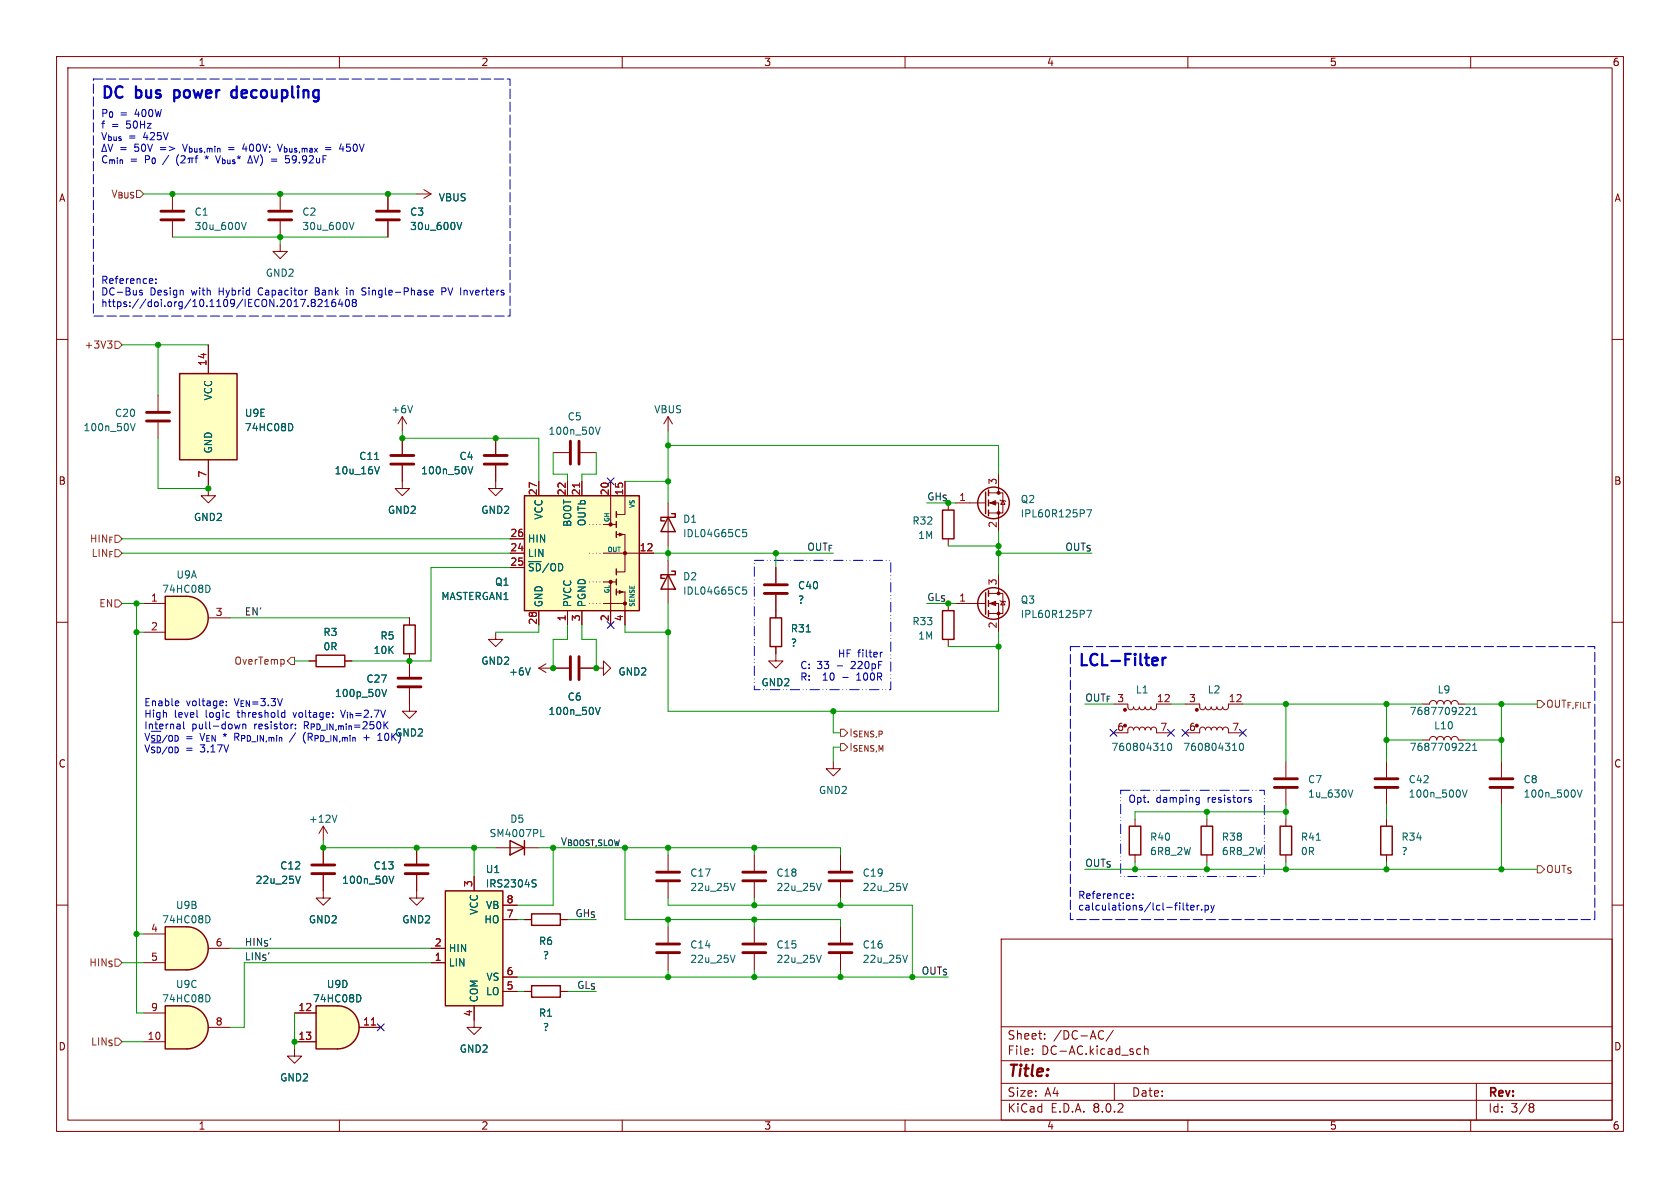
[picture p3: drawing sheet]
<svg xmlns="http://www.w3.org/2000/svg" width="297mm" height="210mm" viewBox="0 0 297 210" stroke-linecap="round" stroke-linejoin="round" font-family="sans-serif">
<g fill="none" stroke="#840000" stroke-width=".18">
<path d="M10 10h277v190h-277zM12 12h273v186h-273zM60 10v2M110 10v2M160 10v2M210 10v2M260 10v2M10 60h2M285 60h2M97.8 80h2.8M102.6 80h2.8M10 110h2"/>
<path d="M285 110h2M10 160h2M285 160h2M92.7 175.3h1.3M92.7 162.6h1.3M99.1 175.3h1.2M99.1 162.6h1.2M118.1 163.8v2.8M118.1 168.7v2.8M177 166h108v32h-108zM60 198v2M83.8 180.3v1.3h1.3l-1.3 1.3-1.3-1.3h1.3"/>
<path d="M110 198v2M160 198v2M177 194.5h108M177 191.5h108M177 187.5h108M177 181.5h108M182.5 186.3v.1M182.5 185.5v.1M184.7 183.6v.1M184.7 182.8v.1M194.7 182.2l.4 .1M195.1 183.6l-.4 .1"/>
<path d="M196.8 182.1l-1.3 2M197 191.5v3M201.1 186.3h.6M201.1 185.5h.6M202.3 185.5l.2-.1 .4 .1 .1 .9M202.3 184.9v1.5M210 198v2M260 198v2M261 191.5v6.5M270.6 195.1h.3l.3 .3-.3 .3M270.6 195.7h.3M270.9 195.7l.2 .2 .1 .4-.3 .3h-.3"/>
</g>
<path d="M100.8 78v4M102.4 78v4M116.1 168.4h4M116.1 166.9h4" fill="none" stroke="#840000" stroke-width=".51"/>
<path d="M105.3 75.5l.4 1.3 .4-1.3M130 168.9l-.5 1.2" fill="none" stroke="#006464" stroke-width=".18"/>
<path d="M94 174.2h5.1v2.1h-5.1zM94 161.5h5.1v2.1h-5.1z" fill="none" stroke="#840000" stroke-width=".25"/>
<path d="M78.7 157.5h10.2v20.3h-10.2z" fill="#ffffc2"/>
<path d="M55.9 115.8h5.1v2.1h-5.1zM71.4 110.5h2v5.1h-2zM78.7 157.5h10.2v20.3h-10.2z" fill="none" stroke="#840000" stroke-width=".25"/>
<g fill="none" stroke="#840000" stroke-width=".18">
<path d="M54.6 116.8h1.3M61 116.8h1.2M72.4 109.2v1.3M72.4 115.6v1.2M72.4 124.5v1.2h1.3l-1.3 1.3-1.3-1.3h1.3M83.8 154.9v2.6M76.2 170.2h2.5M76.2 167.6h2.5M83.8 177.8v2.5M88.9 175.3h2.5M88.9 172.7h2.5M88.9 162.6h2.5"/>
<path d="M88.9 160h2.5"/>
</g>
<path d="M94.3 156.1l.4 .1 .1 .3-.3 .3h-.3M94.3 155.5l.5 .1" fill="none" stroke="#006464" stroke-width=".18"/>
<path d="M33 105.4a3.8 3.8 0 0 1 3.8 3.8 3.8 3.8 0 0 1-3.8 3.8z" fill="#ffffc2" stroke="#ffffc2" stroke-width=".18"/>
<path d="M29.2 105.4h3.8v7.6h-3.8z" fill="#ffffc2"/>
<path d="M118.1 91.4l1.3 2.6h-2.6zM118.7 90.8h.7v.6h-2.6v.7h.7M29.2 105.4h3.8a3.8 3.8 0 0 1 3.8 3.8 3.8 3.8 0 0 1-3.8 3.8h-3.8zM118.1 101.6l1.3 2.5h-2.6zM118.7 101h.7v.6h-2.6v.6h.7M90.2 148.6l2.5 1.3-2.5 1.2zM92.7 148.6v2.5" fill="none" stroke="#840000" stroke-width=".25"/>
<g fill="none" stroke="#840000" stroke-width=".18">
<path d="M118.1 73.7v2.5M118.1 73.7l-.8 1.2M118.1 73.7l.8 1.2M87.6 85.1v1.3h1.3l-1.3 1.2-1.2-1.2h1.2M118.1 88.9v7.6M118.1 99.1v7.6M25.4 106.7h3.8M25.4 111.8h3.8M36.8 109.2h3.8M87.6 111.8v1.2h1.3l-1.3 1.3-1.2-1.3h1.2M95.2 118.1l1.3 .8M95.2 118.1h5.4"/>
<path d="M96.5 117.3l-1.3 .8M102.6 118.1h4.1v-1.3l1.2 1.3-1.2 1.3v-1.3M57.1 146.1l-.7 1.2M57.1 146.1v2.5M57.1 146.1l.8 1.2M87.6 149.9h7.6M118.1 151.1v2.8M118.1 156v2.8"/>
</g>
<path d="M131.3 93.6h.6M131.5 94.1h.3l.2 .2-.1 .5-.4 .1M36.7 103.4a.68 .68 0 0 1 .4 .7 .68 .68 0 0 1-.4 .6M93.7 118.1l-.4 1.2M131.3 103.8h.6M131.5 104.3h.3l.2 .2-.1 .5h-.4M105.3 125l.4 1.3 .4-1.3M59.6 144.1l-.5 1.3M95.6 147.9h.6M130 156.2l-.5 1.2" fill="none" stroke="#006464" stroke-width=".18"/>
<path d="M100.8 116.1v4M102.4 116.1v4M116.1 155.7h4M116.1 154.2h4" fill="none" stroke="#840000" stroke-width=".51"/>
<path d="M92.7 87.6h20.3v20.4h-20.3z" fill="#ffffc2"/>
<path d="M92.7 87.6h20.3v20.4h-20.3zM109 90.4v1M109 92.2v1M109 94v1M109 100.6v1M109 102.4v1M109 104.1v1.1" fill="none" stroke="#840000" stroke-width=".25"/>
<g fill="none" stroke="#840000" stroke-width=".18">
<path d="M90.2 97.8h2.5M90.2 95.3h2.5M95.2 85.1v2.5M100.3 85.1v2.5M102.9 85.1v2.5M106.7 92.7h2.3M106.7 97.8h8.9M107.9 85.1v7.6M109 94.5h1.5v6.6h-1.5M110.5 85.1v5.8h-1.5M90.2 100.3h2.5M95.2 108v2.5"/>
<path d="M100.3 108v2.5M102.9 108v2.5M106.7 102.9h2.3M106.7 106.7h3.8M107.9 102.9v7.6M109.1 104.6h1.4v5.9"/>
</g>
<g fill="#840000" stroke="#840000" stroke-width=".18">
<path d="M109.5 104.4l.6 .2-.6 .3z"/>
<path d="M109.5 94.2l.6 .3-.6 .2z"/>
<circle cx="107.9" cy="102.9" r=".28"/>
<circle cx="107.9" cy="92.7" r=".28"/>
<circle cx="110.5" cy="106.7" r=".28"/>
<circle cx="110.5" cy="97.8" r=".28"/>
</g>
<path d="M106.7 97.8h-2.6M106.7 92.7h-2.6M106.7 106.7h-2.6M106.7 102.9h-2.6" fill="none" stroke="#840000" stroke-width=".18" stroke-dasharray="0 .6"/>
<path d="M102.5 85.4v.7" fill="none" stroke="#a90000" stroke-width=".18"/>
<path d="M33 177.8a3.8 3.8 0 0 1 3.8 3.8 3.8 3.8 0 0 1-3.8 3.8z" fill="#ffffc2" stroke="#ffffc2" stroke-width=".18"/>
<path d="M29.2 177.8h3.8v7.6h-3.8z" fill="#ffffc2"/>
<path d="M29.2 177.8h3.8a3.8 3.8 0 0 1 3.8 3.8 3.8 3.8 0 0 1-3.8 3.8h-3.8z" fill="none" stroke="#840000" stroke-width=".25"/>
<path d="M25.4 179.1h3.8M25.4 184.2h3.8M36.8 181.6h3.8" fill="none" stroke="#840000" stroke-width=".18"/>
<path d="M36.7 175.8a.68 .68 0 0 1 .4 .7 .68 .68 0 0 1-.4 .6" fill="none" stroke="#006464" stroke-width=".18"/>
<path d="M33 163.8a3.8 3.8 0 0 1 3.8 3.8 3.8 3.8 0 0 1-3.8 3.9z" fill="#ffffc2" stroke="#ffffc2" stroke-width=".18"/>
<path d="M29.2 163.8h3.8v7.7h-3.8z" fill="#ffffc2"/>
<path d="M29.2 163.8h3.8a3.8 3.8 0 0 1 3.8 3.8 3.8 3.8 0 0 1-3.8 3.9h-3.8z" fill="none" stroke="#840000" stroke-width=".25"/>
<path d="M25.4 165.1h3.8M25.4 170.2h3.8M36.8 167.6h3.8" fill="none" stroke="#840000" stroke-width=".18"/>
<path d="M36.7 161.9a.68 .68 0 0 1 .4 .6 .68 .68 0 0 1-.4 .6" fill="none" stroke="#006464" stroke-width=".18"/>
<path d="M59.7 177.8a3.8 3.8 0 0 1 3.8 3.8 3.8 3.8 0 0 1-3.8 3.8z" fill="#ffffc2" stroke="#ffffc2" stroke-width=".18"/>
<path d="M55.9 177.8h3.8v7.6h-3.8z" fill="#ffffc2"/>
<g fill="none" stroke="#840000" stroke-width=".25">
<path d="M166.6 90.2h2.1v5.1h-2.1zM174.2 87v3.8M174.8 86.6v1M174.8 88.4v1M174.8 90.2v1M136.1 109.2h2.1v5.1h-2.1zM166.6 108h2.1v5h-2.1zM174.2 104.8v3.8M174.8 104.4v1M174.8 106.2v1M174.8 108v1M199.6 146.1h2.1v5h-2.1z"/>
<path d="M212.3 146.1h2.1v5h-2.1zM226.3 146.1h2v5h-2zM244.1 146.1h2v5h-2zM55.9 177.8h3.8a3.8 3.8 0 0 1 3.8 3.8 3.8 3.8 0 0 1-3.8 3.8h-3.8z"/>
<circle cx="175.6" cy="88.9" r="2.79"/>
<circle cx="175.6" cy="106.7" r="2.79"/>
</g>
<g fill="none" stroke="#840000" stroke-width=".18">
<path d="M30.5 34.3v2.8M30.5 39.1v2.8M49.5 34.3v2.8M49.5 39.1v2.8M68.6 34.3v2.8M68.6 39.1v2.8M49.5 43.2v1.3h1.3l-1.3 1.2-1.2-1.2h1.2M36.8 86.4v1.2h1.3l-1.3 1.3-1.2-1.3h1.2M71.1 85.1v1.3h1.3l-1.3 1.2-1.3-1.2h1.3M167.6 88.9v1.3M167.6 95.3v1.2M168.9 88.9h5.3"/>
<path d="M174.8 88.9h1.7v5.1M174.8 87.1h2.5v3.6h-2.5M176.5 83.8v3.3M176.8 88.4l.1 .1h.8l.1 .1M177.3 88.5l.4 .7h-.8zM72.4 116.8v2.8M137.2 114.3v2.5h1.2l-1.2 1.3-1.3-1.3h1.3M137.2 100.3v2.8M137.2 105.2v4M167.6 106.7v1.3M167.6 113v1.3M168.9 106.7h5.3"/>
<path d="M174.8 106.7h1.7v5.1M174.8 104.9h2.5v3.6h-2.5M176.5 101.6v3.3M176.8 106.2l.1 .1h.8l.1 .1M177.3 106.3l.4 .6h-.8zM72.4 121.7v2.8M147.3 134.6v1.3h1.3l-1.3 1.3-1.3-1.3h1.3M196.8 124.5h2.6v.7l.5 .3 .4-.2 .1-.3 .1 .3 .3 .2 .4-.1 .2-.4 .1 .3 .3 .2 .5-.1 .1-.4 .1 .3 .3 .2 .4-.1 .3-.4 .1 .4 .5 .1 .3-.3 .1-.7h2.5M196.8 129.5h2.6v-.7l.5-.3 .4 .2 .1 .3 .2-.3 .3-.2 .4 .2 .1 .3 .1-.3 .3-.2 .5 .1 .1 .4 .3-.4 .4-.1 .3 .2 .1 .3 .1-.4 .4-.1 .4 .3 .1 .7h2.5M209.5 124.5h2.6v.7l.5 .3 .4-.2 .1-.3 .1 .3 .3 .2 .4-.1 .2-.4 .1 .3 .3 .2 .5-.1 .1-.4 .1 .3 .3 .2 .4-.1 .3-.4 .1 .4 .5 .1 .3-.3 .1-.7h2.5M209.5 129.5h2.6v-.7l.5-.3 .4 .2 .1 .3 .2-.3 .3-.2 .4 .2 .1 .3 .1-.3 .3-.2 .5 .1 .1 .4 .3-.4 .4-.1 .3 .2 .1 .3 .1-.4 .4-.1 .4 .3 .1 .7h2.5M227.3 134.6v2.8"/>
<path d="M227.3 139.4v2.8M245.1 134.6v2.8M245.1 139.4v2.8M251.5 130.8h1.2a.64 .64 0 0 1 .7-.6 .64 .64 0 0 1 .6 .6 .64 .64 0 0 1 .6-.6 .64 .64 0 0 1 .7 .6 .64 .64 0 0 1 .6-.6 .64 .64 0 0 1 .6 .6 .64 .64 0 0 1 .7-.6 .64 .64 0 0 1 .6 .6h1.3M251.5 124.5h1.2a.64 .64 0 0 1 .7-.7 .64 .64 0 0 1 .6 .7 .64 .64 0 0 1 .6-.7 .64 .64 0 0 1 .7 .7 .64 .64 0 0 1 .6-.7 .64 .64 0 0 1 .6 .7 .64 .64 0 0 1 .7-.7 .64 .64 0 0 1 .6 .7h1.3M265.4 134.6v2.8M265.4 139.4v2.8M57.1 154.7v4.1h1.3l-1.3 1.2-1.2-1.2h1.2M57.1 149.9v2.8M73.7 154.7v4.1h1.2l-1.2 1.2-1.3-1.2h1.3M73.7 149.9v2.8M133.3 151.1v2.8"/>
<path d="M133.3 156v2.8M148.6 151.1v2.8M148.6 156v2.8M200.7 144.8v1.3M200.7 151.1v1.3M213.4 144.8v1.3M213.4 151.1v1.3M227.3 144.8v1.3M227.3 151.1v1.3M245.1 144.8v1.3M245.1 151.1v1.3M52.1 179.1h3.8"/>
<path d="M133.3 163.8v2.8M133.3 168.7v2.8M148.6 163.8v2.8M148.6 168.7v2.8M52.1 184.2h3.8M63.5 181.6h3.8"/>
</g>
<path d="M65.6 181.2h.8" fill="none" stroke="#a90000" stroke-width=".18"/>
<g fill="none" stroke="#006464" stroke-width=".18">
<path d="M42.7 39.3l.4 1.3 .4-1.3M61.7 39.3l.5 1.3 .4-1.3M80.8 39.3l.4 1.3 .4-1.3M192.1 90.1h.9l-.6 1.3M142.5 111.7h.8M192.1 107.9h.9l-.6 1.3M67.5 121.9l.4 1.2 .4-1.2M205.2 132.7h.7M206.6 131.5l.1-.1a.68 .68 0 0 1 .4 .6 .68 .68 0 0 1-.4 .7 .84 .84 0 0 1-.1-1.2zM217.9 132.7h.7M219.3 131.5l.1-.1a.68 .68 0 0 1 .4 .6 .68 .68 0 0 1-.4 .7 .84 .84 0 0 1-.1-1.2zM239.2 139.6l-.4 1.3"/>
<path d="M258.5 139.6l.4 1.3 .5-1.3M259.2 131.4h.4l.3 .4-.8 .9h.8M259.2 125.1l.4-.1 .3 .4-.8 .9h.8M260.3 132.7h.8M260.3 125.4l.4-.4v1.3M260.3 131.8l.4-.4v1.3M260.3 126.3h.8M278.8 139.6l.5 1.3 .4-1.3M53.1 154.9l-.4 1.3M68.8 154.9l.4 1.3 .4-1.3M145.2 156.2l-.4 1.2M160.4 156.2l-.4 1.2"/>
<path d="M232.7 148.5h.7M63.4 175.8a.68 .68 0 0 1 .4 .7 .68 .68 0 0 1-.4 .6M145.2 168.9l-.4 1.2M160.4 168.9l-.4 1.2"/>
</g>
<g fill="none" stroke="#840000" stroke-width=".51">
<path d="M28.4 38.9h4.1M28.4 37.3h4.1M47.5 38.9h4.1M47.5 37.3h4.1M66.5 38.9h4.1M66.5 37.3h4.1M70.4 119.9h4M135.1 104.9h4.1M135.1 103.4h4.1M70.4 121.4h4M225.3 139.2h4.1M225.3 137.7h4.1"/>
<path d="M243.1 139.2h4M243.1 137.7h4M263.4 139.2h4.1M263.4 137.7h4.1M55.1 154.4h4.1M55.1 152.9h4.1M71.6 154.4h4.1M71.6 152.9h4.1M131.3 155.7h4.1M131.3 154.2h4.1M146.6 155.7h4M146.6 154.2h4"/>
<path d="M131.3 168.4h4.1M131.3 166.9h4.1M146.6 168.4h4M146.6 166.9h4"/>
</g>
<g fill="#840000" stroke="#840000" stroke-width=".18">
<path d="M175 88.9l1-.4v.8z"/>
<path d="M175 106.7l1-.4v.8z"/>
<circle cx="198.9" cy="128.3" r=".25"/>
<circle cx="198.9" cy="125.5" r=".25"/>
<circle cx="211.6" cy="128.3" r=".25"/>
<circle cx="211.6" cy="125.5" r=".25"/>
<circle cx="176.5" cy="90.7" r=".25"/>
<circle cx="176.5" cy="87.1" r=".25"/>
<circle cx="176.5" cy="108.5" r=".25"/>
<circle cx="176.5" cy="104.9" r=".25"/>
</g>
<path d="M31.7 66h10.2v15.3h-10.2z" fill="#ffffc2"/>
<path d="M31.7 66h10.2v15.3h-10.2z" fill="none" stroke="#840000" stroke-width=".25"/>
<g fill="none" stroke="#840000" stroke-width=".18">
<path d="M68.6 34.3v2.8M68.6 39.1v2.8M73.7 34.3h2.5M74.9 33.5l1.3 .8M76.2 34.3l-1.3 .8M27.9 69.9v2.7M27.9 74.7v2.8M36.8 61v5M71.1 73.7v2.5M71.1 77.5v2.8M71.1 73.7l-.7 1.2M71.1 73.7l.8 1.2"/>
<path d="M87.6 77.5v2.8M36.8 81.3v5.1M71.1 82.3v2.8M87.6 82.3v2.8M90.2 97.8h2.5M90.2 95.3h2.5M95.2 85.1v2.5M100.3 85.1v2.5M102.9 85.1v2.5M107.9 85.1v2.5M110.5 85.1v2.5M113 97.8h2.6"/>
<path d="M54.6 116.8h1.3M61 116.8h1.2M72.4 109.2v1.3M72.4 115.6v4M90.2 100.3h2.5M95.2 108v2.5M97.8 118.1h2.8M100.3 108v2.5M102.6 118.1h2.8M102.9 108v2.5M107.9 108v2.5M110.5 108v2.5"/>
<path d="M137.2 100.3v2.8M137.2 105.2v4M137.2 114.3v1.3M72.4 121.7v2.8M57.1 149.9v2.8M57.1 154.7v2.8M73.7 149.9v2.8M73.7 154.7v2.8M83.8 154.9v2.6M52.1 179.1h3.8M76.2 170.2h2.5M76.2 167.6h2.5"/>
<path d="M83.8 177.8v2.5M88.9 175.3h2.5M88.9 172.7h2.5M88.9 162.6h2.5M88.9 160h2.5M92.7 175.3h1.3M92.7 162.6h1.3M99.1 175.3h1.2M99.1 162.6h1.2M52.1 185.4v1.3h1.2l-1.2 1.3-1.3-1.3h1.3M52.1 184.2h3.8M63.5 181.6h3.8"/>
</g>
<g fill="none" stroke="#006464" stroke-width=".18">
<path d="M80.8 39.3l.4 1.3 .4-1.3M23.1 74.9l.4 1.2 .4-1.2M51.3 74.9a.68 .68 0 0 1 .5 .6 .68 .68 0 0 1-.5 .6M72.9 71.7l-.4 1.3M66.2 81.2h.8M67.1 82.5l-.4 1.3M82.7 82.5l.5 1.3 .4-1.3M93.7 118.1l-.4 1.2M142.5 111.7h.8M67.5 121.9l.4 1.2 .4-1.2M105.3 125l.4 1.3 .4-1.3M53.1 154.9l-.4 1.3"/>
<path d="M68.8 154.9l.4 1.3 .4-1.3M94.3 156.1l.4 .1 .1 .3-.3 .3h-.3M94.3 155.5l.5 .1M63.4 175.8a.68 .68 0 0 1 .4 .7 .68 .68 0 0 1-.4 .6"/>
</g>
<path d="M25.9 74.4h4.1M25.9 72.9h4.1M69.1 82h4.1M69.1 80.5h4.1M85.6 82h4.1M85.6 80.5h4.1" fill="none" stroke="#840000" stroke-width=".51"/>
<path d="M19 60.3h.8l-.4 .5M19.5 60.8l.3 .2v.3l-.3 .2M20.3 60.3h.7l.6 .7-.6 .6h-.7zM20.3 106h.7l.6 .7-.6 .6h-.7zM50.2 116.7v.6M51.4 116.2h.7v1.3h-.7l-.6-.7zM148.6 131.4h.6l.7 .7-.7 .6h-.6zM148.6 128.9h.6l.7 .6-.7 .7h-.6zM271.8 123.8h.6l.6 .7-.6 .6h-.6zM271.8 153h.6l.6 .7-.6 .6h-.6z" fill="none" stroke="#725600" stroke-width=".18"/>
<g fill="none" stroke="#0000c2" stroke-width=".18">
<path d="M18.4 25.5l.4 1.3h-.8zM19.1 25.5l.4 1.3 .4-1.3M31.6 27.3a1.46 1.46 0 0 0 0 2M32.3 25.5l.4 1.3M32.5 27.5l-.5 .1M32.7 27.8v.3l-.8 .7h.8M33.5 27.9v.7l-.2 .2M33.9 27.9v.9M34.2 27.9h-.8l-.2 .2M34.5 27.9h.5M34.7 27.7v1.1M36.5 27.8l-.1 .3"/>
<path d="M38.1 27.5l.4 1.3 .5-1.3M39.3 27.9v1M39.3 28.3h.3l.2 .2-.1 .4h-.4M40.2 28.3l.1 .6 .4-.1M40.7 28.3v.6M41.5 28.3h-.2l-.2 .1 .1 .1 .3 .1v.3h-.4M42 28.1l.2-.3 .2 .3M43.2 25.4l-.3 .9h.8M44.2 27.5l.4 1.3h-.8zM44.9 27.5l.4 1.3 .4-1.3M46.3 27.7a1.48 1.48 0 0 1-.3 1.6M48 28.1h.9"/>
<path d="M48 28.5h.9M49.1 25.5l.4 1.3 .4-1.3M50.5 27.5v.6l.1-.1 .5 .1 .1 .5-.3 .2-.4-.1M51.7 27.8v.3l.2 .2h.2l.3-.2M52.4 27.8a.84 .84 0 0 1-.4 1h-.2M52.9 28.7v.1M53.5 27.8v.3l.2 .2h.3l.2-.2M54.2 27.8a.84 .84 0 0 1-.4 1h-.2M55.4 27.8v.3l-.8 .7h.8M56 27.9v.8l.3 .1 .2-.1M56.5 27.9v.9M57.1 28.1h.4"/>
<path d="M57.1 27.5v1.3M25.1 51.4l-.3-.1-.1 .2v.2l.4 .1v.3h-.4M26.8 49.3l.2 .3-.6 .1M27 50l-.2 .1M27.6 50v.1M27.6 49.3v.1M54 52.9l-.6 1.3M54.2 51.3h.1M54.5 54.1v.1M55.3 53.5l-.3-.3 .3-.3h.2l.2 .3-.2 .3M55.3 53.5l-.3 .2 .1 .4 .2 .1h.2l.2-.2v-.3l-.2-.2M55.3 53.5h.2"/>
<path d="M55.7 51.5h.5M56.2 50.9h-.5v1.3h.5M56.4 52.9l-.2 .1M56.7 52.9l.2 .3v.3l-.7 .7h.7M57.4 54.2h.8M57.4 53.3l.4-.4v1.3M59 52.9l-.1 .1a.86 .86 0 0 0 0 1.2l.4-.1 .1-.4-.3-.3h-.2l-.3 .3M60.2 52.9l-.3 .9h.7M60.5 53.3v.9M61.2 53l.2-.1a.68 .68 0 0 1 .4 .7 .68 .68 0 0 1-.4 .6 .84 .84 0 0 1-.2-1.2zM61.3 50.9v.1M61.3 51.3v.9"/>
<path d="M62.5 53.5h.3M62.5 53.5l-.2 .2v.3l.2 .2h.3l.2-.2v-.3l-.2-.2M62.5 52.9l-.2 .3 .2 .3M62.8 52.9l.2 .3-.2 .3M64 52.1h.6M64 51.2l.1 .2 .5 .2M64.7 50.9h-.5l-.2 .2M76.1 52.1h.4M76.1 51.4l.3-.1 .2 .3-.6 .1M78.1 51.5h.6l.1-.2v-.3l-.7-.1v1.3M155.6 115.3v.8M156 115.3l-.4 .2"/>
<path d="M31.4 123.9l.2 .3-.6 .1M31.5 124.7l-.1 .1M31.8 128.1l.1 .7M31.9 128.8h-.2M31.9 128.3l-.2 .1M32.5 127.6v1.1l.1 .1M34.9 126.7l.1 .1M40 124.6v.2M40 124v.1M42.4 128l-.2 .8-.3-.6M42.9 128v.8M42.9 128.1l.2-.1 .3 .1 .1 .7"/>
<path d="M50 126h.4M50.4 125.5v1.3M50.4 126.7l-.4 .1M51.7 128h.1M52.2 128.7v.1M52.2 128.1v.1M60.2 125.5l.4 1.3M151.5 120.2h.7M199.6 158l.1 .3-.6 .1M199.7 158.8h-.1M200.3 158.7v.1M200.3 158v.2"/>
<path d="M209.2 159.6v1.1l.1 .2M209.8 159.6v1.1l.3 .2M211.6 141h.4M212 141v1l-.1 .2h-.3M212 141.8h-.4M220.8 141.3l.4 .2 .1 .1-.2 .2h-.4M220.8 141h.4M209.6 160h.5M210.5 160.5l.6-.2-.1-.2-.3-.1-.2 .2 .1 .6h.4M211.6 160v.9M212 160l-.4 .3M212.4 160.8v.1"/>
<path d="M213 160.1l.4-.1 .2 .3-.1 .5h-.5M213 160v1.3M214.1 160l.3 .9M214.4 160.9l-.3 .4M214.7 160l-.3 .9"/>
</g>
<path d="M30.8 15.9v2M30.8 17.2l.2 .1M31 15.9l-.2 .1M41.9 16l-.6-.1-.4 .4v.6l.2 .3 .2 .1 .6-.1M204.6 116.4l.1 .3-1 .2M205.5 116.3v1.3M206.1 116.3a.51 .51 0 0 0-.6 .3" fill="none" stroke="#0000c2" stroke-width=".4"/>
<path d="M133.3 99.1h24.2v22.8h-24.2zM198.1 139.7h25.4v15.2h-25.4z" fill="none" stroke="#0000c2" stroke-width=".18" stroke-dasharray="1.7 .6 0 .6 0 .6"/>
<path d="M16.5 14h73.7v41.9h-73.7zM189.2 114.3h92.7v48.3h-92.7z" fill="none" stroke="#0000c2" stroke-width=".18" stroke-dasharray="1.7 .6"/>
<g fill="none" stroke="#009600" stroke-width=".18">
<path d="M25.4 34.3h48.3M30.5 41.9h38.1M49.5 41.9v1.3M21.6 61h15.2M27.9 61v8.9M27.9 77.5v8.9h8.9M71.1 76.2v1.3h24.1v7.6M118.1 78.7h58.4v5.1M118.1 76.2v12.7M21.6 97.8h68.6M21.6 95.3h68.6M97.8 80v3.8h2.5v1.3"/>
<path d="M105.4 80v3.8h-2.5v1.3M110.5 85.1h7.6M115.6 97.8h31.7M118.1 96.5v2.6M137.2 97.8v2.5M163.8 88.9h3.8M167.6 96.5h8.9M176.5 94v7.6M176.5 97.8h16.5M21.6 106.7h3.8M24.1 111.8h1.3M24.1 106.7v72.4h1.3"/>
<path d="M40.6 109.2h31.8M52.1 116.8h2.5M90.2 100.3h-14v16.5h-14M95.2 110.5v1.3h-7.6M100.3 110.5v2.5h-2.5v5.1M102.9 110.5v2.5h2.5v5.1M110.5 110.5v1.3h7.6M118.1 106.7v19h58.4v-13.9M163.8 106.7h3.8M167.6 114.3h8.9M147.3 125.7v3.8h1.3M148.6 132.1h-1.3v2.5"/>
<path d="M191.8 124.5h5M207 124.5h2.5M219.7 124.5h31.8M227.3 124.5v10.1M245.1 124.5v10.1M245.1 130.8h6.4M259.1 124.5h12.7M259.1 130.8h6.3M265.4 124.5v10.1M57.1 148.6v1.3h30.5M83.8 149.9v5M95.2 149.9h53.4v1.2"/>
<path d="M97.8 149.9v10.1h-6.4M110.5 149.9v12.7h38.1v1.2M118.1 149.9v1.2M118.1 158.8v1.2h43.2v12.7M133.3 149.9v1.2M133.3 158.8v1.2M148.6 158.8v1.2M191.8 153.7h80M200.7 152.4v1.3M213.4 143.5v1.3M213.4 152.4v1.3M227.3 142.2v2.6"/>
<path d="M227.3 152.4v1.3M227.3 143.5h-26.6v1.3M245.1 142.2v2.6M245.1 152.4v1.3M265.4 142.2v11.5M21.6 170.2h3.8M24.1 165.1h1.3M40.6 167.6h35.6M52.1 179.1v6.3M76.2 170.2h-33v11.4h-2.6M91.4 162.6h1.3M91.4 172.7h76.2"/>
<path d="M91.4 175.3h1.3M100.3 162.6h5.1M100.3 175.3h5.1M118.1 162.6v1.2M118.1 171.5v1.2M133.3 162.6v1.2M133.3 171.5v1.2M148.6 171.5v1.2M21.6 184.2h3.8"/>
</g>
<g fill="none" stroke="#000084" stroke-width=".18">
<path d="M107.3 84.5l1.3 1.2M108.6 84.5l-1.3 1.2M107.3 109.9l1.3 1.2M108.6 109.9l-1.3 1.2M196.2 128.9l1.3 1.2M197.5 128.9l-1.3 1.2M206.4 128.9l1.2 1.2M207.6 128.9l-1.2 1.2M208.9 128.9l1.3 1.2M210.2 128.9l-1.3 1.2M219.1 128.9l1.2 1.2M220.3 128.9l-1.2 1.2"/>
<path d="M66.7 181l1.2 1.2M67.9 181l-1.2 1.2"/>
</g>
<path d="M102.5 85.4v.7M65.6 181.2h.8" fill="none" stroke="#a90000" stroke-width=".18"/>
<g fill="#009600" stroke="#009600" stroke-width=".18">
<circle cx="71.1" cy="77.5" r=".46"/>
<circle cx="30.5" cy="34.3" r=".46"/>
<circle cx="27.9" cy="61" r=".46"/>
<circle cx="49.5" cy="34.3" r=".46"/>
<circle cx="49.5" cy="41.9" r=".46"/>
<circle cx="68.6" cy="34.3" r=".46"/>
<circle cx="36.8" cy="86.4" r=".46"/>
<circle cx="73.7" cy="149.9" r=".46"/>
<circle cx="57.1" cy="149.9" r=".46"/>
<circle cx="52.1" cy="184.2" r=".46"/>
<circle cx="24.1" cy="165.1" r=".46"/>
<circle cx="118.1" cy="162.6" r=".46"/>
<circle cx="118.1" cy="149.9" r=".46"/>
<circle cx="97.8" cy="118.1" r=".46"/>
<circle cx="97.8" cy="149.9" r=".46"/>
<circle cx="105.4" cy="118.1" r=".46"/>
<circle cx="83.8" cy="149.9" r=".46"/>
<circle cx="118.1" cy="85.1" r=".46"/>
<circle cx="118.1" cy="78.7" r=".46"/>
<circle cx="118.1" cy="111.8" r=".46"/>
<circle cx="118.1" cy="97.8" r=".46"/>
<circle cx="87.6" cy="77.5" r=".46"/>
<circle cx="24.1" cy="111.8" r=".46"/>
<circle cx="24.1" cy="106.7" r=".46"/>
<circle cx="72.4" cy="116.8" r=".46"/>
<circle cx="133.3" cy="149.9" r=".46"/>
<circle cx="133.3" cy="160" r=".46"/>
<circle cx="133.3" cy="162.6" r=".46"/>
<circle cx="118.1" cy="172.7" r=".46"/>
<circle cx="147.3" cy="125.7" r=".46"/>
<circle cx="133.3" cy="172.7" r=".46"/>
<circle cx="148.6" cy="172.7" r=".46"/>
<circle cx="148.6" cy="160" r=".46"/>
<circle cx="161.3" cy="172.7" r=".46"/>
<circle cx="265.4" cy="124.5" r=".46"/>
<circle cx="265.4" cy="130.8" r=".46"/>
<circle cx="227.3" cy="124.5" r=".46"/>
<circle cx="227.3" cy="143.5" r=".46"/>
<circle cx="245.1" cy="124.5" r=".46"/>
<circle cx="265.4" cy="153.7" r=".46"/>
<circle cx="245.1" cy="153.7" r=".46"/>
<circle cx="245.1" cy="130.8" r=".46"/>
<circle cx="176.5" cy="97.8" r=".46"/>
<circle cx="176.5" cy="114.3" r=".46"/>
<circle cx="176.5" cy="96.5" r=".46"/>
<circle cx="137.2" cy="97.8" r=".46"/>
<circle cx="213.4" cy="143.5" r=".46"/>
<circle cx="227.3" cy="153.7" r=".46"/>
<circle cx="213.4" cy="153.7" r=".46"/>
<circle cx="200.7" cy="153.7" r=".46"/>
</g>
<g font-size="2.8" fill="#0000c2">
<text x="17.8" y="17.5">DC</text>
<text x="24.1" y="17.5">bus</text>
<text x="31.7" y="17.5">power</text>
<text x="42.7" y="17.5">decoupling</text>
<text x="190.5" y="117.9">LCL-Filter</text>
</g>
<text font-size="2.8" fill="#840000" x="178" y="190.9">Title:</text>
<g font-size="2.1" fill="#840000">
<text x="178" y="184">Sheet:</text>
<text x="186.2" y="184">/DC-AC/</text>
<text x="178" y="186.7">File:</text>
<text x="184.1" y="186.7">DC-AC.kicad_sch</text>
<text x="178" y="196.9">KiCad</text>
<text x="178" y="194.1">Size:</text>
<text x="184.7" y="194.1">A4</text>
<text x="185.7" y="196.9">E.D.A.</text>
<text x="193.3" y="196.9">8.0.2</text>
<text x="200" y="194.1">Date:</text>
<text x="263" y="194.3">Rev:</text>
<text x="263" y="196.9">Id:</text>
<text x="267.1" y="196.9">3/8</text>
</g>
<g font-size="1.8" fill="#840000">
<text x="35" y="11.9">1</text>
<text x="85" y="11.9">2</text>
<text x="135" y="11.9">3</text>
<text x="185" y="11.9">4</text>
<text x="235" y="11.9">5</text>
<text x="285" y="11.9">6</text>
<text x="10.3" y="35.9">A</text>
<text x="285.3" y="35.9">A</text>
<text x="10.3" y="85.9">B</text>
<text x="285.3" y="85.9">B</text>
<text x="10.3" y="135.9">C</text>
<text x="285.3" y="135.9">C</text>
<text x="10.3" y="185.9">D</text>
<text x="285.3" y="185.9">D</text>
<text x="35" y="199.9">1</text>
<text x="85" y="199.9">2</text>
<text x="135" y="199.9">3</text>
<text x="185" y="199.9">4</text>
<text x="235" y="199.9">5</text>
<text x="285" y="199.9">6</text>
</g>
<g font-size="1.8" fill="#0000c2">
<text x="17.8" y="20.8">P_{0}</text>
<text x="17.8" y="22.8">f</text>
<text x="19.7" y="22.8">=</text>
<text x="21.2" y="20.8">=</text>
<text x="22.4" y="22.8">50Hz</text>
<text x="23.9" y="20.8">400W</text>
<text x="17.8" y="24.9">V_{bus}</text>
<text x="17.8" y="29">C_{min}</text>
<text x="21.1" y="26.9">=</text>
<text x="22.7" y="24.9">=</text>
<text x="23" y="29">=</text>
<text x="23.9" y="26.9">50V</text>
<text x="25.4" y="24.9">425V</text>
<text x="25.7" y="29">P_{0}</text>
<text x="28.5" y="26.9">=&gt;</text>
<text x="29.1" y="29">/</text>
<text x="32.9" y="26.9">V_{bus,min}</text>
<text x="37" y="29">*</text>
<text x="43.8" y="26.9">400V;</text>
<text x="50.3" y="26.9">V_{bus,max} 450V</text>
<text x="17.8" y="50.3">Reference:</text>
<text x="17.8" y="52.3">DC-Bus</text>
<text x="26.5" y="52.3">Design</text>
<text x="34" y="52.3">with</text>
<text x="39" y="52.3">Hybrid</text>
<text x="46.1" y="52.3">Capacitor</text>
<text x="56.4" y="52.3">Bank</text>
<text x="62.1" y="52.3">in</text>
<text x="65" y="52.3">Single-Phase</text>
<text x="79.3" y="52.3">PV Inverters</text>
<text x="17.8" y="54.4">https://doi.org/10.1109/IECON.2017.8216408</text>
<text x="141.4" y="118.4">C:</text>
<text x="144.4" y="118.4">33</text>
<text x="148" y="118.4">-</text>
<text x="148" y="116.3">HF filter</text>
<text x="150.8" y="118.4">220pF</text>
<text x="25.4" y="124.9">Enable</text>
<text x="32.9" y="124.9">voltage:</text>
<text x="41.6" y="124.9">V_{EN}=3.3V</text>
<text x="141.4" y="120.4">R:</text>
<text x="145.6" y="120.4">10</text>
<text x="149.2" y="120.4">-</text>
<text x="151.9" y="120.4">100R</text>
<text x="25.4" y="127">High</text>
<text x="25.4" y="129">Internal</text>
<text x="25.4" y="131.1">V_{~{SD}/OD}</text>
<text x="30.8" y="127">level</text>
<text x="32.8" y="131.1">=</text>
<text x="33.9" y="129">pull-down</text>
<text x="35.5" y="131.1">V_{EN} R_{PD_IN,min} (R_{PD_IN,min} 10K)</text>
<text x="36.5" y="127">logic</text>
<text x="39.8" y="131.1">*</text>
<text x="42.3" y="127">threshold</text>
<text x="45" y="129">resistor:</text>
<text x="52.3" y="127">voltage:</text>
<text x="54" y="129">R_{PD_IN,min}=250K</text>
<text x="61" y="127">V_{ih}=2.7V</text>
<text x="65.3" y="131.1">+</text>
<text x="25.4" y="133.1">V_{~{SD}/OD}</text>
<text x="32.8" y="133.1">=</text>
<text x="35.5" y="133.1">3.17V</text>
<text x="199.4" y="142">Opt.</text>
<text x="204.4" y="142">damping</text>
<text x="213.6" y="142">resistors</text>
<text x="190.5" y="159">Reference:</text>
<text x="190.5" y="161">calculations/lcl-filter.py</text>
</g>
<g font-size="1.8" fill="#725600">
<text x="19.5" y="35.2">V_{BUS}</text>
<text x="14.8" y="61.8">+3V3</text>
<text x="15.7" y="96.1">HIN_{F}</text>
<text x="16" y="98.7">LIN_{F}</text>
<text x="17.4" y="107.5">EN</text>
<text x="41.3" y="117.7">OverTemp</text>
<text x="273.2" y="125.3">OUT_{F,FILT}</text>
<text x="150.1" y="130.4">I_{SENS,P}</text>
<text x="150.1" y="132.9">I_{SENS,M}</text>
<text x="273.2" y="154.5">OUT_{S}</text>
<text x="15.6" y="171">HIN_{S}</text>
<text x="15.9" y="185">LIN_{S}</text>
</g>
<g font-size="1.8" fill="#006464">
<text x="77.5" y="35.8">VBUS</text>
<text x="34.3" y="38.3">C1</text>
<text x="34.3" y="40.9">30u_600V</text>
<text x="53.3" y="38.3">C2</text>
<text x="53.3" y="40.9">30u_600V</text>
<text x="72.4" y="38.3">C3</text>
<text x="72.4" y="40.9">30u_600V</text>
<text x="46.9" y="49.1">GND2</text>
<text x="37.7" y="70.9" transform="rotate(-90 37.7 70.9)">VCC</text>
<text x="14.7" y="76.4">100n_50V</text>
<text x="20.2" y="73.9">C20</text>
<text x="43.2" y="76.4">74HC08D</text>
<text x="43.2" y="73.9">U9E</text>
<text x="69.1" y="73.3">+6V</text>
<text x="96.9" y="77.1">100n_50V</text>
<text x="100.3" y="74.5">C5</text>
<text x="115.6" y="73.3">VBUS</text>
<text x="37.7" y="80.3" transform="rotate(-90 37.7 80.3)">GND</text>
<text x="63.4" y="81.5">C11</text>
<text x="81.1" y="81.5">C4</text>
<text x="59.1" y="84">10u_16V</text>
<text x="74.4" y="84">100n_50V</text>
<text x="180.3" y="89.1">Q2</text>
<text x="34.2" y="92.3">GND2</text>
<text x="68.5" y="91">GND2</text>
<text x="85" y="91">GND2</text>
<text x="96.1" y="92" transform="rotate(-90 96.1 92)">VCC</text>
<text x="101.2" y="93.2" transform="rotate(-90 101.2 93.2)">BOOT</text>
<text x="103.7" y="93.1" transform="rotate(-90 103.7 93.1)">OUTb</text>
<text x="120.7" y="92.6">D1</text>
<text x="120.7" y="95.2">IDL04G65C5</text>
<text x="161.2" y="92.9">R32</text>
<text x="162.2" y="95.5">1M</text>
<text x="180.3" y="91.7">IPL60R125P7</text>
<text x="93.2" y="98.7">LIN</text>
<text x="93.2" y="101.2">~{SD}/OD</text>
<text x="93.2" y="96.1">HIN</text>
<text x="28.6" y="105">74HC08D</text>
<text x="31.1" y="102.5">U9A</text>
<text x="77.9" y="106.3">MASTERGAN1</text>
<text x="87.4" y="103.7">Q1</text>
<text x="96.1" y="107.4" transform="rotate(-90 96.1 107.4)">GND</text>
<text x="101.2" y="107.4" transform="rotate(-90 101.2 107.4)">PVCC</text>
<text x="103.7" y="107.4" transform="rotate(-90 103.7 107.4)">PGND</text>
<text x="120.7" y="102.8">D2</text>
<text x="120.7" y="105.3">IDL04G65C5</text>
<text x="141" y="104.4">C40</text>
<text x="141" y="106.9">?</text>
<text x="180.3" y="106.9">Q3</text>
<text x="57.1" y="112.6">R3</text>
<text x="67.2" y="113.3">R5</text>
<text x="139.7" y="112">R31</text>
<text x="161.2" y="110.7">R33</text>
<text x="162.2" y="113.3">1M</text>
<text x="180.3" y="109.4">IPL60R125P7</text>
<text x="57.1" y="115.2">0R</text>
<text x="65.9" y="115.8">10K</text>
<text x="85" y="117.7">GND2</text>
<text x="89.9" y="119.6">+6V</text>
<text x="109.2" y="119.6">GND2</text>
<text x="139.7" y="114.5">?</text>
<text x="59.1" y="123.4">100p_50V</text>
<text x="64.7" y="120.9">C27</text>
<text x="100.3" y="124.1">C6</text>
<text x="134.5" y="121.5">GND2</text>
<text x="200.7" y="122.8">L1</text>
<text x="213.4" y="122.8">L2</text>
<text x="254.1" y="122.8">L9</text>
<text x="69.7" y="130.4">GND2</text>
<text x="96.9" y="126.6">100n_50V</text>
<text x="249.1" y="126.6">7687709221</text>
<text x="253.4" y="129.1">L10</text>
<text x="196.4" y="132.9">760804310</text>
<text x="209.1" y="132.9">760804310</text>
<text x="249.1" y="132.9">7687709221</text>
<text x="144.7" y="140.6">GND2</text>
<text x="231.1" y="138.7">C7</text>
<text x="231.1" y="141.2">1u_630V</text>
<text x="248.9" y="138.7">C42</text>
<text x="248.9" y="141.2">100n_500V</text>
<text x="269.3" y="138.7">C8</text>
<text x="269.3" y="141.2">100n_500V</text>
<text x="54.5" y="145.6">+12V</text>
<text x="86.4" y="148.2">SM4007PL</text>
<text x="90.1" y="145.6">D5</text>
<text x="203.2" y="148.8">R40</text>
<text x="215.9" y="148.8">R38</text>
<text x="229.9" y="148.8">R41</text>
<text x="247.7" y="148.8">R34</text>
<text x="49.4" y="153.9">C12</text>
<text x="65.9" y="153.9">C13</text>
<text x="85.8" y="154.5">U1</text>
<text x="121.9" y="155.2">C17</text>
<text x="137.2" y="155.2">C18</text>
<text x="152.4" y="155.2">C19</text>
<text x="203.2" y="151.4">6R8_2W</text>
<text x="215.9" y="151.4">6R8_2W</text>
<text x="229.9" y="151.4">0R</text>
<text x="247.7" y="151.4">?</text>
<text x="31" y="160.9">U9B</text>
<text x="45.1" y="156.4">22u_25V</text>
<text x="60.4" y="156.4">100n_50V</text>
<text x="84.7" y="161.8" transform="rotate(-90 84.7 161.8)">VCC</text>
<text x="85.8" y="157.1">IRS2304S</text>
<text x="85.8" y="160.9">VB</text>
<text x="121.9" y="157.7">22u_25V</text>
<text x="137.2" y="157.7">22u_25V</text>
<text x="152.4" y="157.7">22u_25V</text>
<text x="28.6" y="163.4">74HC08D</text>
<text x="54.5" y="163.4">GND2</text>
<text x="71" y="163.4">GND2</text>
<text x="85.5" y="163.4">HO</text>
<text x="95.2" y="167.2">R6</text>
<text x="121.9" y="167.9">C14</text>
<text x="137.2" y="167.9">C15</text>
<text x="152.4" y="167.9">C16</text>
<text x="79.2" y="171">LIN</text>
<text x="79.2" y="168.5">HIN</text>
<text x="85.9" y="173.6">VS</text>
<text x="95.9" y="169.8">?</text>
<text x="121.9" y="170.4">22u_25V</text>
<text x="137.2" y="170.4">22u_25V</text>
<text x="152.4" y="170.4">22u_25V</text>
<text x="28.6" y="177.4">74HC08D</text>
<text x="31" y="174.9">U9C</text>
<text x="55.2" y="177.4">74HC08D</text>
<text x="57.7" y="174.9">U9D</text>
<text x="84.7" y="177.3" transform="rotate(-90 84.7 177.3)">COM</text>
<text x="85.8" y="176.1">LO</text>
<text x="95.2" y="179.9">R1</text>
<text x="95.9" y="182.5">?</text>
<text x="49.4" y="191.4">GND2</text>
<text x="81.2" y="186.3">GND2</text>
</g>
<g font-size="1.8" fill="#a90000">
<text x="36.6" y="64.8" transform="rotate(-90 36.6 64.8)">14</text>
<text x="36.6" y="84.5" transform="rotate(-90 36.6 84.5)">7</text>
<text x="95" y="87.7" transform="rotate(-90 95 87.7)">27</text>
<text x="100.1" y="87.7" transform="rotate(-90 100.1 87.7)">22</text>
<text x="102.6" y="87.7" transform="rotate(-90 102.6 87.7)">21</text>
<text x="107.7" y="87.7" transform="rotate(-90 107.7 87.7)">20</text>
<text x="110.2" y="87.7" transform="rotate(-90 110.2 87.7)">15</text>
<text x="176.3" y="85.8" transform="rotate(-90 176.3 85.8)">3</text>
<text x="90.1" y="95">26</text>
<text x="176.3" y="93.4" transform="rotate(-90 176.3 93.4)">2</text>
<text x="90.1" y="97.5">24</text>
<text x="90.1" y="100.1">25</text>
<text x="113" y="97.5">12</text>
<text x="26.6" y="106.4">1</text>
<text x="176.3" y="103.6" transform="rotate(-90 176.3 103.6)">3</text>
<text x="26.6" y="111.5">2</text>
<text x="38" y="109">3</text>
<text x="95" y="110.5" transform="rotate(-90 95 110.5)">28</text>
<text x="100.1" y="109.9" transform="rotate(-90 100.1 109.9)">1</text>
<text x="102.6" y="109.9" transform="rotate(-90 102.6 109.9)">3</text>
<text x="107.7" y="109.9" transform="rotate(-90 107.7 109.9)">2</text>
<text x="110.2" y="109.9" transform="rotate(-90 110.2 109.9)">4</text>
<text x="176.3" y="111.2" transform="rotate(-90 176.3 111.2)">2</text>
<text x="197.4" y="124.2">3</text>
<text x="204.4" y="124.2">12</text>
<text x="210.1" y="124.2">3</text>
<text x="217.1" y="124.2">12</text>
<text x="197.4" y="129.3">6</text>
<text x="205" y="129.3">7</text>
<text x="210.1" y="129.3">6</text>
<text x="217.7" y="129.3">7</text>
<text x="83.6" y="156.9" transform="rotate(-90 83.6 156.9)">3</text>
<text x="89.5" y="159.8">8</text>
<text x="26.6" y="164.8">4</text>
<text x="38" y="167.4">6</text>
<text x="76.8" y="167.4">2</text>
<text x="89.5" y="162.3">7</text>
<text x="26.6" y="169.9">5</text>
<text x="76.8" y="169.9">1</text>
<text x="89.5" y="172.5">6</text>
<text x="26.6" y="178.8">9</text>
<text x="52.7" y="178.8">12</text>
<text x="83.6" y="179.8" transform="rotate(-90 83.6 179.8)">4</text>
<text x="89.5" y="175">5</text>
<text x="26" y="183.9">10</text>
<text x="38" y="181.4">8</text>
<text x="52.7" y="183.9">13</text>
<text x="64.1" y="181.4">11</text>
</g>
<g font-size="1.8" fill="#009600">
<text x="163.8" y="88.6">GH_{S}1</text>
<text x="163.8" y="106.3">GL_{S}1</text>
<text x="99.1" y="149.5">V_{BOOST,SLOW}</text>
</g>
<g font-size="1.8" fill="#0f0f0f">
<text x="142.6" y="97.4">OUT_{F}</text>
<text x="188.2" y="97.4">OUT_{S}</text>
<text x="43.2" y="108.9">EN'</text>
<text x="191.8" y="124.1">OUT_{F}</text>
<text x="191.8" y="153.3">OUT_{S}</text>
<text x="43.2" y="167.3">HIN_{S}'</text>
<text x="101.6" y="162.2">GH_{S}</text>
<text x="43.2" y="169.8">LIN_{S}'</text>
<text x="162.8" y="172.4">OUT_{S}</text>
<text x="101.9" y="174.9">GL_{S}</text>
</g>
<g font-size="1.1" fill="#006464">
<text x="112.3" y="89.9" transform="rotate(-90 112.3 89.9)">VS</text>
<text x="107.9" y="92.3" transform="rotate(-90 107.9 92.3)">GH</text>
<text x="107.4" y="97.7">OUT</text>
<text x="107.9" y="104.9" transform="rotate(-90 107.9 104.9)">GL</text>
<text x="112.3" y="107.3" transform="rotate(-90 112.3 107.3)">SENSE</text>
</g>
</svg>
